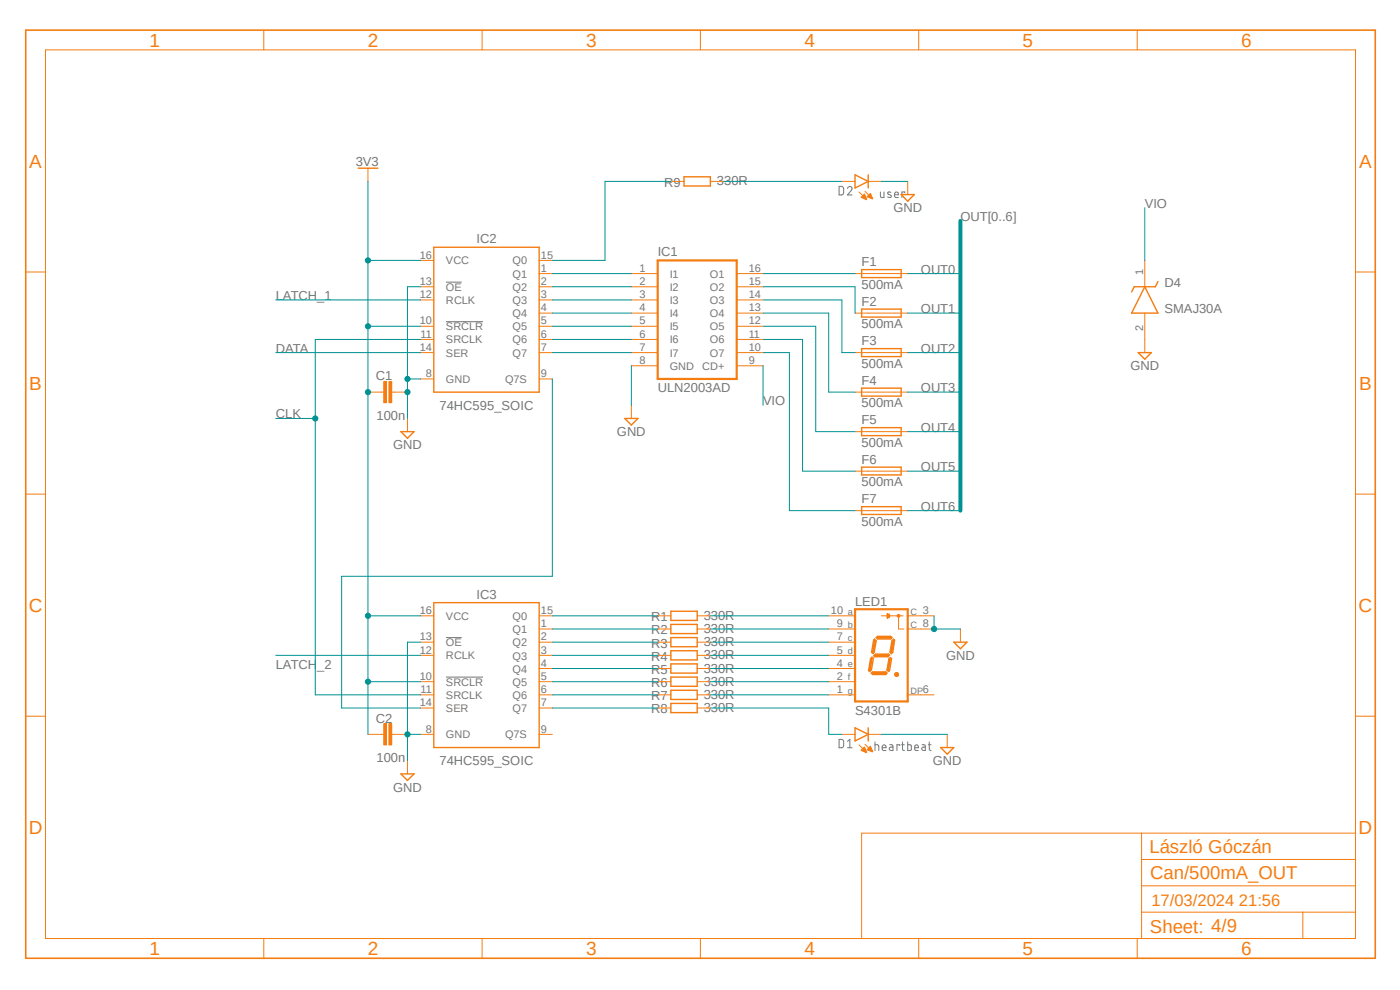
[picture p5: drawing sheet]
<svg xmlns="http://www.w3.org/2000/svg" width="297mm" height="210mm" viewBox="0 0 297 210" stroke-linecap="round" stroke-linejoin="round" font-family="sans-serif">
<path d="M4.9 6l287.2 197.9M292.1 6l-287.2 197.9" fill="none" stroke="#fff" stroke-width=".21"/>
<g fill="none" stroke="#757575" stroke-width=".21">
<path d="M178 39.5l.7 .1 .2 .3 .1 1-.3 .4-.7 .1zM179.8 40a.49 .49 0 0 1 .7-.4 .49 .49 0 0 1 .1 .7l-.8 1.1h1M94.6 59.9h3.4M186.8 40.7v.9l.3 .3h.4v-1.2M189 40.8a.48 .48 0 0 0-.7 .1v.2l.8 .4-.3 .4-.5-.1M189.8 41.3h.8a.42 .42 0 0 0-.3-.6 .42 .42 0 0 0-.5 .4v.5l.1 .3h.7M191.9 40.9v-.2h-.6v1.2M94.6 68.2h7.9M94.6 135.3h3.4M94.6 143.6h7.9M178 156.8l.7 .1 .2 .2 .1 1.1-.3 .4h-.7zM179.8 158.6h1"/>
<path d="M179.8 157.3l.5-.5v1.8M185.6 158l.8 .2v1M185.6 157.4v1.8M187.2 158.6h.8a.42 .42 0 0 0-.3-.6 .42 .42 0 0 0-.5 .4v.5l.1 .3h.7M188.8 158h.5l.1 .3v.9l-.6-.1a.34 .34 0 0 1 0-.6h.6M190.9 158.2v-.2h-.6v1.2M191.3 158h.6M191.5 157.4v1.5l.1 .3h.3M192.6 157.4v1.8h.6l.1-.2v-.8l-.7-.2M194.1 158.6h.7a.41 .41 0 0 0-.2-.6 .41 .41 0 0 0-.5 .4l.1 .8h.6M195.6 158l.7 .2v1h-.4a.36 .36 0 0 1-.4-.3 .36 .36 0 0 1 .4-.4h.4M196.9 158h.6"/>
<path d="M197.1 157.4v1.5l.2 .3h.2"/>
</g>
<g fill="none" stroke="#f57c10" stroke-width=".3">
<path d="M92 52.5h22.4v30.7h-22.4zM182.8 57.2h8.4v1.7h-8.4zM182.8 65.6h8.4v1.7h-8.4zM182.8 74h8.4v1.6h-8.4zM132.5 88.8h2.8l-1.4 1.4zM182.8 82.3h8.4v1.7h-8.4zM182.8 90.7h8.4v1.7h-8.4zM182.8 99.1h8.4v1.7h-8.4zM182.8 107.5h8.4v1.6h-8.4zM92 127.8h22.4v30.8h-22.4zM185 139.4l.3 .3-.4 2.4-.4 .4-.2-.3 .4-2.5zM185.4 139.1l.4-.3h2.7l.2 .2-.3 .3h-2.8z"/>
<path d="M185.5 135.6l.4 .3-.4 2.4-.3 .3-.3-.3 .4-2.5zM185.9 135.3l.3-.3h2.8l.2 .3-.2 .3h-2.8zM188.6 139.7l.3-.2 .2 .2-.4 2.5-.2 .3-.3-.3zM189.6 135.6l.2 .2-.4 2.6-.3 .3-.3-.4 .4-2.4zM184.8 142.8l.3-.3h2.8l.3 .3-.3 .3h-2.8z"/>
</g>
<g fill="none" stroke="#f57c10" stroke-width=".21">
<path d="M89.2 55.2h2.8M114.4 58h2.8M114.4 55.2h2.8M133.9 58h5.6M156.3 58h5.6M181.4 58h11.2M89.2 60.8h2.8M89.2 63.6h2.8M89.2 69.2h2.8M89.2 72h2.8M89.2 74.8h2.8M114.4 60.8h2.8"/>
<path d="M114.4 63.6h2.8M114.4 66.4h2.8M114.4 69.2h2.8M114.4 72h2.8M114.4 74.8h2.8M133.9 60.8h5.6M133.9 63.6h5.6M133.9 66.4h5.6M133.9 69.2h5.6M133.9 72h5.6M133.9 74.8h5.6M133.9 77.6h5.6"/>
<path d="M156.3 60.8h5.6M156.3 63.6h5.6M156.3 66.4h5.6M156.3 69.2h5.6M156.3 72h5.6M156.3 74.8h5.6M156.3 77.6h5.6M181.4 66.4h11.2M181.4 74.8h11.2M89.2 80.4h2.8M114.4 80.4h2.8M133.9 86v2.8"/>
<path d="M181.4 83.2h11.2M181.4 91.6h11.2M181.4 99.9h11.2M181.4 108.3h11.2M89.2 130.6h2.8M89.2 136.2h2.8M89.2 139h2.8M114.4 130.6h2.8M114.4 136.2h2.8M114.4 139h2.8M114.4 133.4h2.8M187 130.6h4.6"/>
<path d="M188.7 130.2v.9M190.6 130.8v2.6h1.2M192.6 130.6h2.8M192.6 133.4h2.8M89.2 150.2h2.8M89.2 155.8h2.8M89.2 147.4h2.8M89.2 144.6h2.8M114.4 150.2h2.8M114.4 155.8h2.8M114.4 147.4h2.8M114.4 144.6h2.8"/>
<path d="M114.4 141.8h2.8M192.6 147.4h2.8"/>
</g>
<path d="M139.5 55.2h16.8v25.2h-16.8zM181.4 129.2h11.2v19.6h-11.2zM184.9 139.7l-.4 2.5M185.6 136l-.4 2.3M185.6 139h2.8M186.2 135.3h2.8M188.8 139.9l-.4 2.2M189.5 136l-.4 2.3M185.2 142.8h2.6" fill="none" stroke="#f57c10" stroke-width=".47"/>
<path d="M190.1 143.1h.3" fill="none" stroke="#f57c10" stroke-width=".34"/>
<path d="M189.9 142.8l.6-.1 .1 .2-.1 .6-.6-.1-.1-.3 .5-.1-.1 .2-.4-.1z" fill-rule="evenodd" fill="#f57c10"/>
<path d="M189.9 142.8l.6-.1 .1 .2-.1 .6-.6-.1-.1-.3 .5-.1-.1 .2-.4-.1z" fill="none" stroke="#f57c10" stroke-width=".21"/>
<circle cx="190.6" cy="130.6" r=".3" fill="#f57c10"/>
<g fill="none" stroke="#f57c10" stroke-width=".21">
<path d="M175.8 139h5.6M175.8 133.4h5.6M175.8 130.6h5.6M175.8 136.2h5.6M195.4 133.4h2.8M195.4 130.6h2.8M175.8 147.4h5.6M175.8 144.6h5.6M175.8 141.8h5.6M195.4 147.4h2.8"/>
<circle cx="190.6" cy="130.6" r=".3"/>
</g>
<path d="M188.2 130.2l.1-.1 .5 .5-.5 .6-.1-.1z" fill-rule="evenodd" fill="#f57c10"/>
<g fill="none" stroke="#f57c10" stroke-width=".21">
<path d="M139.5 130.6h2.8M139.5 133.4h2.8M139.5 136.2h2.8M139.5 139h2.8M147.9 130.6h2.8M147.9 133.4h2.8M147.9 136.2h2.8M147.9 139h2.8M188.2 130.2l.1-.1 .5 .5-.5 .6-.1-.1zM139.5 141.8h2.8M139.5 144.6h2.8M139.5 147.4h2.8"/>
<path d="M139.5 150.2h2.8M147.9 141.8h2.8M147.9 144.6h2.8M147.9 147.4h2.8M147.9 150.2h2.8M178.6 155.8h2.8M182.2 158l1.6 1.6M183.5 157.9l1.5 1.5M184.2 155.8h2.8"/>
</g>
<path d="M142.3 129.7h5.6v1.9h-5.6zM142.3 132.5h5.6v1.9h-5.6zM142.3 135.3h5.6v1.9h-5.6zM142.3 138h5.6v2h-5.6zM142.3 140.8h5.6v2h-5.6zM142.3 143.6h5.6v2h-5.6zM142.3 146.4h5.6v2h-5.6zM142.3 149.2h5.6v2h-5.6zM181.4 154.4l2.8 1.4-2.8 1.4zM184.2 154.4v2.8" fill="none" stroke="#f57c10" stroke-width=".3"/>
<path d="M182.7 159.2l.7-.7 .5 1.1-.1 .1z" fill-rule="evenodd" fill="#f57c10"/>
<path d="M182.7 159.2l.7-.7 .5 1.1-.1 .1z" fill="none" stroke="#f57c10" stroke-width=".21"/>
<path d="M184.7 158.3l.5 1.1-.1 .1-1.2-.5z" fill-rule="evenodd" fill="#f57c10"/>
<path d="M178.6 38.5h2.8M184.2 38.5h2.8M182.2 40.7l1.6 1.5M183.5 40.6l1.5 1.5M184.7 158.3l.5 1.1-.1 .1-1.2-.5z" fill="none" stroke="#f57c10" stroke-width=".21"/>
<path d="M181.4 37.1l2.8 1.4-2.8 1.4zM184.2 37.1v2.8" fill="none" stroke="#f57c10" stroke-width=".3"/>
<path d="M183.4 41.1l.5 1.2-.1 .1-1.1-.5z" fill-rule="evenodd" fill="#f57c10"/>
<path d="M183.4 41.1l.5 1.2-.1 .1-1.1-.5z" fill="none" stroke="#f57c10" stroke-width=".21"/>
<path d="M184.7 41l.4 1.2-1.2-.5z" fill-rule="evenodd" fill="#f57c10"/>
<path d="M192.6 38.5v2.8M184.7 41l.4 1.2-1.2-.5zM80.9 83.2h.5M83.1 83.2h.6M86.4 88.8v2.8M203.8 133.4v2.8M201 155.8v2.8M86.4 161.4v2.8" fill="none" stroke="#f57c10" stroke-width=".21"/>
<path d="M191.2 41.3h2.8l-1.4 1.4zM85 91.6h2.8l-1.4 1.4zM202.4 136.2h2.7l-1.3 1.4zM199.6 158.6h2.8l-1.4 1.4zM85 164.2h2.8l-1.4 1.4z" fill="none" stroke="#f57c10" stroke-width=".3"/>
<path d="M82.5 80.9h.6v4.5h-.6z" fill-rule="evenodd" fill="#f57c10"/>
<path d="M82.5 80.9h.6v4.5h-.6z" fill="none" stroke="#f57c10" stroke-width=".21"/>
<path d="M81.4 80.9h.6v4.5h-.6z" fill-rule="evenodd" fill="#f57c10"/>
<path d="M78.1 83.2h2.8M81.4 80.9h.6v4.5h-.6zM83.7 83.2h2.7M80.9 155.8h.5M83.1 155.8h.6" fill="none" stroke="#f57c10" stroke-width=".21"/>
<path d="M82.5 153.5h.6v4.5h-.6z" fill-rule="evenodd" fill="#f57c10"/>
<path d="M82.5 153.5h.6v4.5h-.6z" fill="none" stroke="#f57c10" stroke-width=".21"/>
<path d="M81.4 153.5h.6v4.5h-.6z" fill-rule="evenodd" fill="#f57c10"/>
<g fill="none" stroke="#f57c10" stroke-width=".21">
<path d="M9.7 10.6h277.9v188.5h-277.9zM56 6.4v4.2M102.3 6.4v4.2M148.6 6.4v4.2M194.9 6.4v4.2M241.3 6.4v4.2M78.1 35.7v2.8M142.3 38.5h2.8M150.7 38.5h2.8M5.5 57.7h4.2M242.9 55.2v5.6M287.6 57.7h4.2"/>
<path d="M242.9 66.4v8.4M5.5 104.8h4.2M287.6 104.8h4.2M5.5 151.9h4.2M78.1 155.8h2.8M81.4 153.5h.6v4.5h-.6zM83.7 155.8h2.7M287.6 151.9h4.2M242.2 176.7v22.4M287.6 176.7h-104.8v22.4M56 199.1v4.2M102.3 199.1v4.2"/>
<path d="M148.6 199.1v4.2M194.9 199.1v4.2M241.3 199.1v4.2M242.2 193.5h45.4M242.2 187.9h45.4M242.2 182.3h45.4M276.4 193.5v5.6"/>
</g>
<path d="M76 35.7h4.2M145.1 37.5h5.6v2h-5.6zM245.7 59.7l-.6 1.1h-4.5l-.5 1.1M241.5 74.8h2.8l-1.4 1.4zM242.9 60.8l2.8 5.6h-5.6z" fill="none" stroke="#f57c10" stroke-width=".3"/>
<path d="M5.5 6.4h286.3v196.9h-286.3z" fill="none" stroke="#f57c10" stroke-width=".34"/>
<path d="M203.8 46.9v61.4" fill="none" stroke="#009292" stroke-width=".85"/>
<path d="M187 38.5h5.6M133.9 77.6v8.4M198.2 130.6v2.8h5.6" fill="none" stroke="#009292" stroke-width=".21"/>
<circle cx="198.2" cy="133.4" r=".55" fill="#009292"/>
<g fill="none" stroke="#009292" stroke-width=".21">
<path d="M89.2 80.4h-2.8v8.4"/>
<circle cx="198.2" cy="133.4" r=".55"/>
</g>
<circle cx="86.4" cy="83.2" r=".55" fill="#009292"/>
<g fill="none" stroke="#009292" stroke-width=".21">
<path d="M89.2 60.8h-2.8v19.6"/>
<circle cx="86.4" cy="83.2" r=".55"/>
</g>
<circle cx="86.4" cy="80.4" r=".55" fill="#009292"/>
<g fill="none" stroke="#009292" stroke-width=".21">
<path d="M89.2 155.8h-2.8v5.6"/>
<circle cx="86.4" cy="80.4" r=".55"/>
</g>
<circle cx="86.4" cy="155.8" r=".55" fill="#009292"/>
<g fill="none" stroke="#009292" stroke-width=".21">
<path d="M142.3 38.5h-13.9v16.7h-11.2M161.9 58h19.5M192.6 58h11.2M89.2 72h-22.3v75.4h22.3M161.9 60.8h19.5v5.6M161.9 63.6h16.7v11.2h2.8M161.9 74.8h5.6v33.5h13.9M161.9 66.4h13.9v16.8h5.6M161.9 69.2h11.2v22.4h8.3M161.9 72h8.4v27.9h11.1M192.6 74.8h11.2M192.6 66.4h11.2"/>
<path d="M58.5 88.8h8.4M117.2 80.4v41.9h-44.7v27.9h16.7M192.6 83.2h11.2M192.6 91.6h11.2M192.6 99.9h11.2M192.6 108.3h11.2M89.2 136.2h-2.8v19.6M117.2 136.2h22.3M117.2 130.6h22.3M117.2 133.4h22.3M117.2 139h22.3M150.7 136.2h25.1"/>
<path d="M150.7 130.6h25.1M150.7 133.4h25.1M150.7 139h25.1M117.2 141.8h22.3M117.2 144.6h22.3M117.2 147.4h22.3M117.2 150.2h22.3M150.7 150.2h25.1v5.6h2.8M150.7 141.8h25.1M150.7 144.6h25.1M150.7 147.4h25.1M187 155.8h14"/>
<circle cx="86.4" cy="155.8" r=".55"/>
</g>
<circle cx="66.9" cy="88.8" r=".55" fill="#009292"/>
<g fill="none" stroke="#009292" stroke-width=".21">
<path d="M78.1 38.5v92.1h11.1M153.5 38.5h25.1M78.1 55.2h11.1M242.9 44.1v11.1M58.5 63.6h30.7M58.5 74.8h30.7M161.9 77.6v8.4M58.5 139h30.7M78.1 144.6v11.2"/>
<circle cx="66.9" cy="88.8" r=".55"/>
</g>
<circle cx="78.1" cy="130.6" r=".55" fill="#009292"/>
<circle cx="78.1" cy="130.6" r=".55" fill="none" stroke="#009292" stroke-width=".21"/>
<circle cx="78.1" cy="83.2" r=".55" fill="#009292"/>
<circle cx="78.1" cy="83.2" r=".55" fill="none" stroke="#009292" stroke-width=".21"/>
<circle cx="78.1" cy="55.2" r=".55" fill="#009292"/>
<g fill="none" stroke="#009292" stroke-width=".21">
<path d="M78.1 69.2h11.1M78.1 130.6v14"/>
<circle cx="78.1" cy="55.2" r=".55"/>
</g>
<circle cx="78.1" cy="69.2" r=".55" fill="#009292"/>
<g fill="none" stroke="#009292" stroke-width=".21">
<path d="M78.1 144.6h11.1"/>
<circle cx="78.1" cy="69.2" r=".55"/>
</g>
<circle cx="78.1" cy="144.6" r=".55" fill="#009292"/>
<g fill="none" stroke="#009292" stroke-width=".21">
<path d="M117.2 58h16.7M117.2 60.8h16.7M117.2 63.6h16.7M117.2 66.4h16.7M117.2 69.2h16.7M117.2 72h16.7M117.2 74.8h16.7"/>
<circle cx="78.1" cy="144.6" r=".55"/>
</g>
<g font-size="4" fill="#f57c10">
<text x="31.7" y="9.9">1</text>
<text x="78" y="9.9">2</text>
<text x="124.3" y="9.9">3</text>
<text x="170.6" y="9.9">4</text>
<text x="217" y="9.9">5</text>
<text x="263.3" y="9.9">6</text>
<text x="6.2" y="35.6">A</text>
<text x="288.3" y="35.6">A</text>
<text x="6.2" y="82.7">B</text>
<text x="288.3" y="82.7">B</text>
<text x="6.1" y="129.8">C</text>
<text x="288.2" y="129.8">C</text>
<text x="6.1" y="177">D</text>
<text x="288.2" y="177">D</text>
<text x="31.7" y="202.6">1</text>
<text x="78" y="202.6">2</text>
<text x="124.3" y="202.6">3</text>
<text x="170.6" y="202.6">4</text>
<text x="217" y="202.6">5</text>
<text x="263.3" y="202.6">6</text>
</g>
<g font-size="3.9" fill="#f57c10">
<text x="243.8" y="180.9">László Góczán</text>
<text x="244" y="186.5">Can/500mA_OUT</text>
<text x="244" y="197.8">Sheet: 4/9</text>
</g>
<text font-size="3.5" fill="#f57c10" x="244.3" y="192.1">17/03/2024 21:56</text>
<g font-size="2.8" fill="#757575">
<text x="75.5" y="35.1">3V3</text>
<text x="140.9" y="39.6">R9</text>
<text x="152.1" y="39.3">330R</text>
<text x="189.5" y="45">GND</text>
<text x="203.7" y="46.9">OUT[0..6]</text>
<text x="242.9" y="44.1">VIO</text>
<text x="101.1" y="51.6">IC2</text>
<text x="139.5" y="54.4">IC1</text>
<text x="182.8" y="56.5">F1</text>
<text x="195.4" y="58">OUT0</text>
<text x="58.5" y="63.6">LATCH_1</text>
<text x="182.8" y="61.3">500mA</text>
<text x="182.8" y="64.9">F2</text>
<text x="247.1" y="60.8">D4</text>
<text x="182.8" y="69.6">500mA</text>
<text x="195.4" y="66.4">OUT1</text>
<text x="247.1" y="66.4">SMAJ30A</text>
<text x="58.5" y="74.8">DATA</text>
<text x="182.8" y="73.3">F3</text>
<text x="195.4" y="74.8">OUT2</text>
<text x="79.7" y="80.6">C1</text>
<text x="139.5" y="83.2">ULN2003AD</text>
<text x="182.8" y="78">500mA</text>
<text x="182.8" y="81.7">F4</text>
<text x="195.4" y="83.2">OUT3</text>
<text x="239.8" y="78.6">GND</text>
<text x="58.5" y="88.8">CLK</text>
<text x="79.9" y="89">100n</text>
<text x="93.3" y="87">74HC595_SOIC</text>
<text x="161.9" y="86">VIO</text>
<text x="182.8" y="86.4">500mA</text>
<text x="83.4" y="95.3">GND</text>
<text x="130.9" y="92.5">GND</text>
<text x="182.8" y="94.8">500mA</text>
<text x="182.8" y="90">F5</text>
<text x="195.4" y="91.6">OUT4</text>
<text x="182.8" y="98.4">F6</text>
<text x="195.4" y="99.9">OUT5</text>
<text x="182.8" y="103.2">500mA</text>
<text x="182.8" y="106.8">F7</text>
<text x="182.8" y="111.5">500mA</text>
<text x="195.4" y="108.3">OUT6</text>
<text x="101.1" y="127">IC3</text>
<text x="138.1" y="131.8">R1</text>
<text x="149.3" y="131.5">330R</text>
<text x="181.4" y="128.6">LED1</text>
<text x="138.1" y="134.6">R2</text>
<text x="138.1" y="137.4">R3</text>
<text x="149.3" y="134.3">330R</text>
<text x="149.3" y="137.1">330R</text>
<text x="58.5" y="141.8">LATCH_2</text>
<text x="138.1" y="140.2">R4</text>
<text x="138.1" y="143">R5</text>
<text x="149.3" y="139.9">330R</text>
<text x="149.3" y="142.7">330R</text>
<text x="200.7" y="140">GND</text>
<text x="138.1" y="145.8">R6</text>
<text x="138.1" y="148.5">R7</text>
<text x="149.3" y="145.5">330R</text>
<text x="149.3" y="148.3">330R</text>
<text x="79.7" y="153.3">C2</text>
<text x="138.1" y="151.3">R8</text>
<text x="149.3" y="151">330R</text>
<text x="181.4" y="151.6">S4301B</text>
<text x="79.9" y="161.7">100n</text>
<text x="83.4" y="167.9">GND</text>
<text x="93.3" y="162.3">74HC595_SOIC</text>
<text x="197.9" y="162.3">GND</text>
</g>
<g font-size="2.3" fill="#757575">
<text x="89.1" y="54.9">16</text>
<text x="94.6" y="56.1">VCC</text>
<text x="108.7" y="56.1">Q0</text>
<text x="108.7" y="58.9">Q1</text>
<text x="114.8" y="54.9">15</text>
<text x="114.8" y="57.7">1</text>
<text x="135.6" y="57.7">1</text>
<text x="142.1" y="58.9">I1</text>
<text x="150.6" y="58.9">O1</text>
<text x="158.8" y="57.7">16</text>
<text x="242.5" y="58.3" transform="rotate(-90 242.5 58.3)">1</text>
<text x="89.1" y="60.5">13</text>
<text x="89.1" y="63.2">12</text>
<text x="94.6" y="61.7">OE</text>
<text x="94.6" y="64.5">RCLK</text>
<text x="108.7" y="61.7">Q2</text>
<text x="108.7" y="64.5">Q3</text>
<text x="114.8" y="60.5">2</text>
<text x="114.8" y="63.2">3</text>
<text x="135.6" y="60.5">2</text>
<text x="135.6" y="63.2">3</text>
<text x="142.1" y="61.7">I2</text>
<text x="142.1" y="64.5">I3</text>
<text x="150.6" y="61.7">O2</text>
<text x="150.6" y="64.5">O3</text>
<text x="158.8" y="60.5">15</text>
<text x="158.8" y="63.2">14</text>
<text x="89.1" y="68.8">10</text>
<text x="89.2" y="71.6">11</text>
<text x="94.6" y="70.1">SRCLR</text>
<text x="108.7" y="67.3">Q4</text>
<text x="108.7" y="70.1">Q5</text>
<text x="114.8" y="66">4</text>
<text x="114.8" y="68.8">5</text>
<text x="114.8" y="71.6">6</text>
<text x="135.6" y="66">4</text>
<text x="135.6" y="68.8">5</text>
<text x="135.6" y="71.6">6</text>
<text x="142.1" y="67.3">I4</text>
<text x="142.1" y="70.1">I5</text>
<text x="150.6" y="67.3">O4</text>
<text x="150.6" y="70.1">O5</text>
<text x="158.8" y="66">13</text>
<text x="158.8" y="68.8">12</text>
<text x="158.8" y="71.6">11</text>
<text x="242.5" y="70.3" transform="rotate(-90 242.5 70.3)">2</text>
<text x="89.1" y="74.4">14</text>
<text x="94.6" y="75.7">SER</text>
<text x="94.6" y="72.9">SRCLK</text>
<text x="108.7" y="72.9">Q6</text>
<text x="108.7" y="75.7">Q7</text>
<text x="114.8" y="74.4">7</text>
<text x="135.6" y="74.4">7</text>
<text x="135.6" y="77.2">8</text>
<text x="142.1" y="72.9">I6</text>
<text x="142.1" y="75.7">I7</text>
<text x="150.6" y="72.9">O6</text>
<text x="150.6" y="75.7">O7</text>
<text x="158.8" y="74.4">10</text>
<text x="158.8" y="77.2">9</text>
<text x="90.3" y="80">8</text>
<text x="94.6" y="81.2">GND</text>
<text x="107.1" y="81.2">Q7S</text>
<text x="114.8" y="80">9</text>
<text x="142.1" y="78.4">GND</text>
<text x="149" y="78.4">CD+</text>
<text x="89.1" y="130.3">16</text>
<text x="94.6" y="131.5">VCC</text>
<text x="108.7" y="131.5">Q0</text>
<text x="114.8" y="130.3">15</text>
<text x="176.3" y="130.3">10</text>
<text x="195.8" y="130.3">3</text>
<text x="89.1" y="135.9">13</text>
<text x="94.6" y="137.1">OE</text>
<text x="108.7" y="134.3">Q1</text>
<text x="108.7" y="137.1">Q2</text>
<text x="114.8" y="133.1">1</text>
<text x="114.8" y="135.9">2</text>
<text x="177.5" y="133.1">9</text>
<text x="177.5" y="135.9">7</text>
<text x="195.8" y="133.1">8</text>
<text x="89.1" y="138.6">12</text>
<text x="94.6" y="139.9">RCLK</text>
<text x="108.7" y="139.9">Q3</text>
<text x="108.7" y="142.7">Q4</text>
<text x="114.8" y="138.6">3</text>
<text x="114.8" y="141.4">4</text>
<text x="177.5" y="138.6">5</text>
<text x="177.5" y="141.4">4</text>
<text x="89.1" y="149.8">14</text>
<text x="89.1" y="144.2">10</text>
<text x="89.2" y="147">11</text>
<text x="94.6" y="148.3">SRCLK</text>
<text x="94.6" y="145.5">SRCLR</text>
<text x="108.7" y="145.5">Q5</text>
<text x="108.7" y="148.3">Q6</text>
<text x="114.8" y="144.2">5</text>
<text x="114.8" y="147">6</text>
<text x="114.8" y="149.8">7</text>
<text x="177.5" y="144.2">2</text>
<text x="177.5" y="147">1</text>
<text x="195.8" y="147">6</text>
<text x="90.3" y="155.4">8</text>
<text x="94.6" y="151">SER</text>
<text x="108.7" y="151">Q7</text>
<text x="114.8" y="155.4">9</text>
<text x="94.6" y="156.6">GND</text>
<text x="107.1" y="156.6">Q7S</text>
</g>
<g font-size="1.9" fill="#757575">
<text x="179.9" y="130.4">a</text>
<text x="193.2" y="130.4">C</text>
<text x="179.9" y="133.2">b</text>
<text x="179.9" y="136">c</text>
<text x="193.2" y="133.2">C</text>
<text x="179.9" y="138.8">d</text>
<text x="179.9" y="141.6">e</text>
<text x="179.9" y="144.4">f</text>
<text x="179.9" y="147.2">g</text>
<text x="193.2" y="147.2">DP</text>
</g>
</svg>
